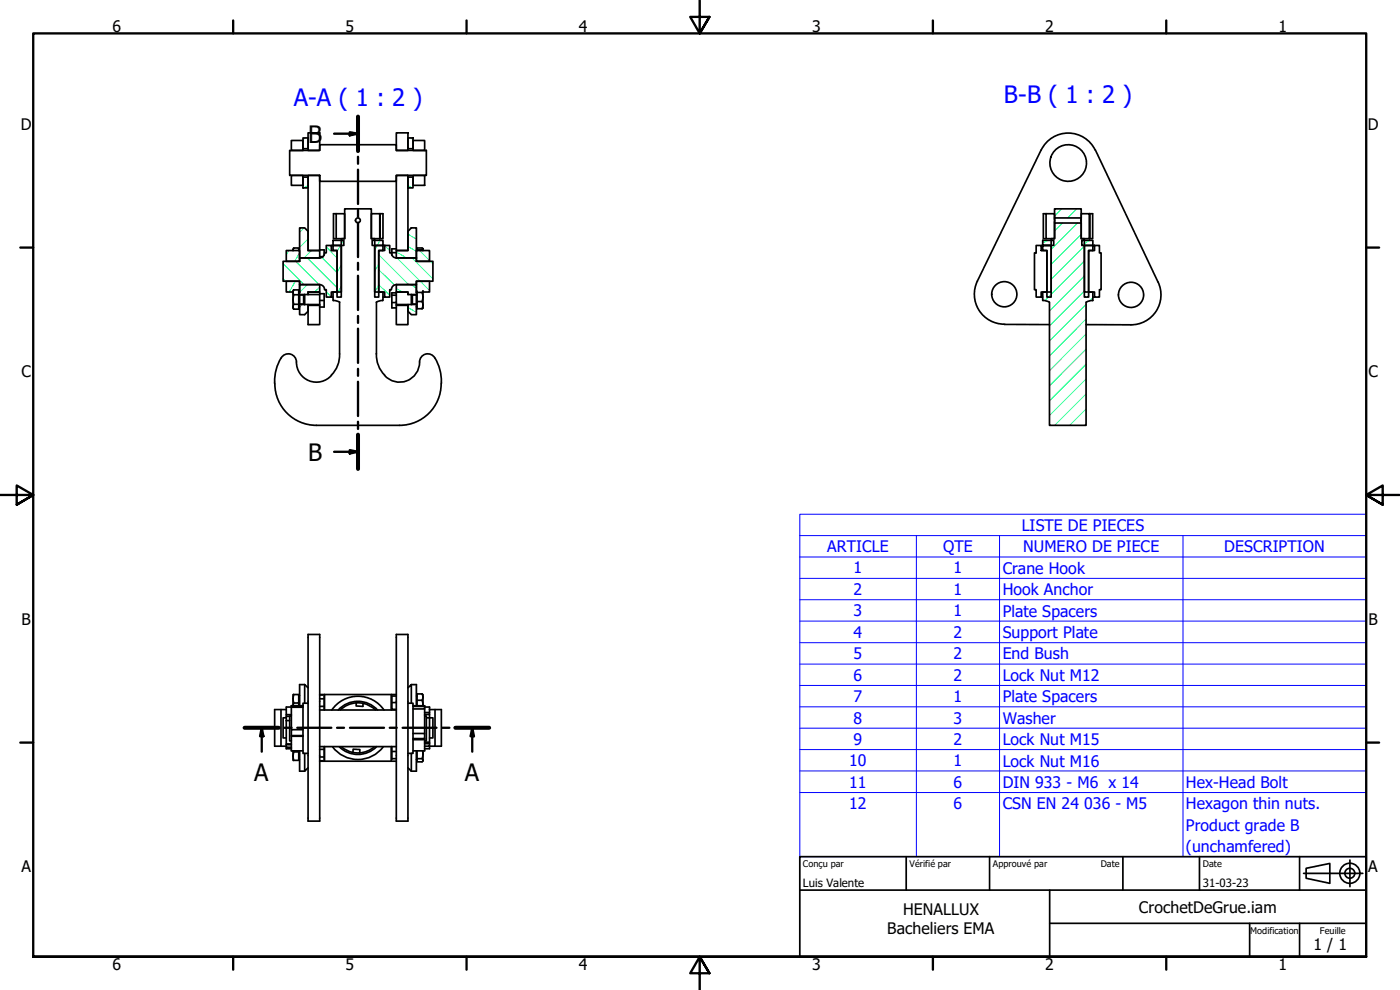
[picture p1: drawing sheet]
<svg xmlns="http://www.w3.org/2000/svg" width="420mm" height="297mm" viewBox="0 0 420 297" stroke-linecap="round" stroke-linejoin="round" font-family="sans-serif">
<!-- layer: Hatch (ISO) -->
<g fill="none" stroke="#00ff80" stroke-width=".3">
<path d="M91.7 41.4l-.8 .4M92.4 44.6h.1M92.5 55.6l-1.4 .8M122.4 44.6h.1M122.4 55.6l1.4 .8M123.2 41.4l.8 .4M85 79.1l6.2 6.3M86.7 75.2l-.8 1.2M88.7 78.4l7.1 7M89.9 75.8l-1.4 2.6M91.2 68.4l-1.3 1.3M92.2 77.4l9 8.9"/>
<path d="M92.5 71.7l-2.6 2.5M93.5 75.2l-2.3 2.2M95.9 77.1l-.2 .3M96.5 77.2l4.7 4.6M97.9 74.1l3.3 3.3M102.4 79.6l-1.2 2.2M103.1 72.1l-1.9 3.3M113.7 76.4l9 9M113.7 79.2l-1.2 2.1M114 72.1l-1.5 2.9M115.4 73.6l1.6 1.6M118.9 75.6l3.1 1.8"/>
<path d="M119.2 77.4l9.7 9.8M122.4 74l2.6 1.4M122.4 70.3l2.6 1.4M123.6 77.4l6.3 6.3M125.9 75.2l3 3M129.2 78.4l.7 .8M314.4 72.1l-1.5 .8M318.6 62.7l-2.1 2.2M318.9 66.9l-2.4 2.4M323.2 62.7l-2.8 2.7M323.4 66.9l-7.9 8M324.5 70.3l-9 9"/>
<path d="M325.4 78.3l-11.8 11.9M325.4 73.8l-9.9 10M327.1 72.1l-2.4 1.4M85 83.6l.7 .8M88.6 84.4l-1.8 3.2M90.7 91.4l-.8 .7M92.2 85.4l-2.3 2.3M95.9 86.2l-1.5 1.4M97.9 87.6l1.5 1.5M102.4 85.9l-1.2 2.2M113.7 85.4l3.3 3.2M113.7 80.9l4.7 4.6"/>
<path d="M113.7 85.5l-1.2 2.2M118.9 86.6l1.9 1M122.4 92.3l2.6 1.4M123.2 85.4l1.8 1M325.4 87.3l-10.4 10.5M325.4 82.8l-10.4 10.5M325.9 95.7l-10.9 11.1M325.9 91.3l-10.9 11M328 89.3l-1 1M325.9 118.2l-9.4 9.4M325.9 113.7l-10.9 11M325.9 109.3l-10.9 11"/>
<path d="M325.9 104.8l-10.9 10.9M325.9 100.3l-10.9 10.9M325.9 127.2l-.4 .4M325.9 122.7l-4.8 4.9"/>
</g>
<!-- layer: Visible (ISO) -->
<g fill="none" stroke="#000" stroke-width=".51">
<path d="M92.5 39.9h3.4v5.2h-3.4zM118.9 39.9h3.5v5.2h-3.5zM86.9 45.1h9v-1.7h23v1.7h9.1v7.5h-9.1v1.8h-23v-1.8h-9zM87.4 42.1h3.5v3h-3.5zM87.4 52.6h3.5v3h-3.5zM90.9 53.1h1.6v3.3h-1.6zM90.9 41.4h1.6v3.2h-1.6zM92.5 52.6h3.4v22.6h-3.4zM118.9 52.6h3.5v22.6h-3.5zM122.4 53.1h1.6v3.3h-1.6zM122.4 41.4h1.6v3.2h-1.6zM124 42.1h3.4v3h-3.4z"/>
<path d="M124 52.6h3.4v3h-3.4zM312.5 44.9l-19.2 39.5M312.5 45a9 9 0 0 1 8.1-5.1 9 9 0 0 1 8.1 5.2M328.7 45l18.9 39.6a9 9 0 0 1-8.2 12.9l-13.5-.1M85.9 75.2h4v3.2h-4zM88.1 74.4l-.2 .8 .2-.8h1.6v.8M89.9 68.4h1.5l1.1 1v5.8h3.4v2.2h-6zM95.9 77.4h-6v1h-4.9v6h4.9v1h6M95.9 75h1.4v1.6M95.9 77h1.1M97.4 75.9h.5v-2.3h1.5v1.6h1.8v12.4h-1.8v1.5h-1.5v-2.2h-.5a1.49 1.49 0 0 0-1.5-1.5M97.4 75.9a1.49 1.49 0 0 1-1.5 1.5"/>
<path d="M99.4 73.6h.5M99.9 73.6h2.5v15.5h-1.2v-13.9h-1.3zM99.9 72.1h3.3v1.5h-3.3zM100.9 64.1h2.5v7.5h-2.5zM100.9 64.1h-.8v7.5h.8M111.4 64.1h2.6v7.5h.9v-7.5h-.9v7.5h-2.6zM111.7 72.1h3.2v1.5h-3.2zM112.5 73.6h2.4v1.6h-1.2v13.9h-1.2zM114.9 73.6h.5M115.4 73.6v1.6h-1.7v12.4h1.7v1.5h1.6v-2.2h.4M115.4 73.6h1.6v2.3h.4M117.5 75.9a1.49 1.49 0 0 0 1.5 1.5"/>
<path d="M117.6 75.8h1.3M118.9 77.4h6.1v1h4.9v6h-4.9v1h-6.1M118.9 74.7h-1.3v1.9M122.4 69.4l1-1h1.6v9h-6.1v-2.2h3.5zM125 75.2h3.9v3.2h-3.9zM125 75h1.7M126.7 75v.2M126.9 74.7l-.2 .3M126.9 74.7l-.2-.3h-1.5v.8M126.9 74.6v.1M126.9 74.7v.5M311 73.6h1.5v1.6h1.7v12.4h-1.7v1.5h-1.5v-2.2h-.5v-11h.5z"/>
<path d="M311 75.8l-.1 .1M312.5 73.6h.4M312.9 72.1v1.5h2.6v15.5h-1.3v-13.9h-1.3v-1.6h3.3v-1.5zM313.9 64.1h2.6v7.5h-2.6zM313.9 64.1h-.8v7.5h.8M316.5 62.7h8v2.7h-8zM316.5 65.4v1.5M324.5 65.4v1.5M324.7 72.1h3.3v1.5h-3.3zM326.7 75.2h1.8v-1.6h1.4v2.3h.6v11h-.6v2.2h-1.4v-1.5h-1.8zM327 64.1v7.5h-2.5v-7.5h2.5v7.5M327 64.1h.9v7.5h-.9"/>
<path d="M328 73.6h-2.6v15.5h1.3v-13.9h1.3v-1.6h.5M87.9 87.6h-2v-3.2h4v3.2h-.2M88.1 87l-.2 .7 .2 .7M88.1 88.4l-.2 1.5 .2 2.9M88.1 87h1.6v1.4h-1.6M88.1 87l-.2 .4v5l.2 .4M88.1 91.3h1.6M89.7 88.4v4.4h-1.6M89.7 92.1h.2M89.7 87.7h.2M89.9 87.7v-2.3h6v2.2h-3.4v.8v-.8h3.4v.5M89.9 87.7v4.4"/>
<path d="M89.9 91.4h6M89.9 88.4h6M89.9 91.2h1.2M89.9 88.5h1.2M91.1 88.5l.3-.1v3l-.3-.2M91.1 88.5v2.7M92.5 91.4v2l-1.1 1h-1.5v-2.3M95.9 91.6h-3.4v5.8h3.4v-5.3M95.9 88.1h1.4v4h-1.4M95.9 88.1v4M95.9 90.2h1.4M99.4 89.1h.5"/>
<path d="M101.9 90.7v15.4a8.6 8.6 0 0 1-2.5 6.5M101.9 90.7l-2-.5v-2.6h2.5v-16h1v-8.9h8v8.9h1.1v16h2.4v2.6l-1.9 .5M113 90.7l-.1 15.5M114.9 89.1h.5M117.6 88.6h1.3M118.9 91.6h3.5v5.8h-3.5v-5M118.9 87.9h-1.3v4.5h1.3M118.9 90.8v1.6M118.9 91.4h3.5M119 85.4a1.49 1.49 0 0 0-1.5 1.5M122.4 88.4v-.8h-3.5v3.2h-1.3M123.8 88.5l-.4-.1v3l.4-.2"/>
<path d="M123.8 88.5v2.7M123.8 91.2h1.2M123.8 88.5h1.2M125 91.4h-2.6v2l1 1h1.6v-2.3M125 87.7v-2.3h-6.1v2.2h3.5v.8h2.6M125 87.7v4.4M125 92.1h.2M125 87.7h1.7M125.2 87.6h-.2v-3.2h3.9v3.2h-2M125.2 87.4v3.1M126.7 90.5a2.42 2.42 0 0 1 0 2.1M126.7 90.5a3.8 3.8 0 0 0 0-2.8l.2-.3v5l-.2 .2"/>
<path d="M126.7 90.5h-1.5v2.1h1.5M126.9 87.4h.1M293.3 84.4a9 9 0 0 0 8.1 12.9M301.4 97.3l13.6 .1M312.5 89.1h.4M314.9 90.7l-2-.5v-2.6h2.6v-16h1v-4.7h8v4.7h.9v16h2.6v2.6l-2 .5M315 90.7v36.9h10.9v-36.9M328 89.1h.5M82.5 115.1a12.5 12.5 0 0 0 12.5 12.5M99.5 112.6a6.1 6.1 0 0 1-7 1.6 6.1 6.1 0 0 1-3.6-6.1 2.56 2.56 0 0 0-2.5-1.9 2.56 2.56 0 0 0-2.5 2 13.6 13.6 0 0 0-1.5 6.9M113 106.2a8.5 8.5 0 0 0 2.5 6.4M115.4 112.6a6.1 6.1 0 0 0 6.9 1.6 6.1 6.1 0 0 0 3.7-6.1 2.56 2.56 0 0 1 2.5-1.9 2.56 2.56 0 0 1 2.5 2 13.6 13.6 0 0 1 1.5 6.9"/>
<path d="M132.4 115.1a12.5 12.5 0 0 1-12.5 12.5M94.9 127.6h25.1M92.5 190.4h3.4v56h-3.4zM118.9 190.4h3.5v56h-3.5zM84.3 212.9v11h-1.9v-11h3.5M85.9 215.4h-.9v6h.9M85.9 216.2h1M85.9 216.2v7.1M86.9 214.9h-1v1.3M87.4 214.4h-1.5v.5M87.4 214.8h-.5v7.5h.5M87.4 211.8h3.5h-3.5v.4h3.5"/>
<path d="M87.4 212.1h-1.5v2.3M87.4 212.2v6.7M87.9 209.7l.2 1.2M87.9 209.7v2.1l.2-.9M88.1 208.4h-.2v1.3M88.1 208.4l-.2 1.3M88.1 208.4h1.6v2.5h-1.6M89.7 210.9v.9M89.7 208.7h.2M90.9 218.9h-3.5v1.8h3.5M91.4 205.4h-1.5v6.4M91.4 205.4v5.6"/>
<path d="M91.4 205.4l1.1 1M92.5 211h-1.6v15h1.6M95.9 208.4h23M95.9 213h23M95.9 211.9h1.4M95.9 208.5h1.1M95.9 209.7h1.4M97.3 208.8v4.1M97.4 208.4v4.6M99.6 213a9.5 9.5 0 0 1 15.7 0M106.9 210.9a7.5 7.5 0 0 0-4.8 2.1M106.9 210.9l2 .1"/>
<path d="M106.9 210.9v.9l2 .1 .1-.8M108.9 211l2.3 .9 1.5 1.1M113.3 213.1a8 8 0 0 0-11.8 0M117.4 208.4v4.6M117.6 210.8h1.3M118.9 208.8h-1.3v4h1.3M122.4 206.4l1-1v5.6M122.4 211h1.6v15h-1.6M123.4 205.4h1.6v6.4M124 211.9h3.4v.8h-3.4M124 211.8h3.4v.1M125 208.8h.2"/>
<path d="M125.2 210.1h1.5M126.7 208.2l.2 1M126.7 208.2l.2 .3v.7M126.7 208.2h-1.5v3.6M126.9 211.5v.3v-.3M126.9 209.2l-.2 .9 .2 1.4M126.9 209.2v2.3M127.4 214.4h1.5v1M127.4 213.8h1.5v.6M127.4 214.8h.6v7.5h-.6M127.4 212.1h1.5v1.7M127.4 212.7v7.4"/>
<path d="M128 215.4h.9M128.9 212.9h3.6v11h-1.9M128.9 215.4h1v6h-1M128.9 215.4v7.3M130.6 212.9v11h-1.7v.7h-1.5M84.3 223.9h1.6M85.9 223.4v.8h1.5M85.9 224.2v.4h1.5M87.4 223.3h-1.5v.1h1.5M87.4 220.7v.2h3.5M87.4 220.9v4.4h3.5M87.9 226.9l.2 1.2"/>
<path d="M87.9 226.9v1.2h.2M87.9 225.3v1.6M88.1 225.3v.3M88.1 225.6l-.2 1.3M89.7 225.3v.3h-1.6M89.7 225.6v2.5h-1.6M89.7 227.8h.2M89.9 225.3v6.1h1.5M91.4 226v5.4l1.1-1M95.9 224h23M95.9 228.3h1M95.9 227.1h1.4"/>
<path d="M95.9 224.8h1.4M97.3 224v4M97.4 224v4.4h-1.5M97.4 228.4h21.5M99.8 224a9.5 9.5 0 0 0 15.2 0M101.8 224a8 8 0 0 0 11.3 0M102.5 224.1a7.5 7.5 0 0 0 9.9 0M105.9 225.7l.1-.9 2 .1-.1 1M117.4 224v4.4M117.6 224v3.9M117.6 227.6h1.3M117.6 225.5h1.3"/>
<path d="M122.4 230.4l1 1M123.4 226v5.4M124 220.1h3.4v1.5h-3.4M125 225.3v6.1h-1.6M125 227.9h.2M125.2 225.3v3.3h1.5a.57 .57 0 0 0 0-1l.2-1.4-.1-.9M125.2 227.6h1.5M126.9 225.3v3.1M127.4 222.7h1.5v.4h-1.5M127.4 221.6v.3h-3.4M127.4 221.9v3.4h-3.4M128.9 223.1v.8h-1.5"/>
<circle cx="320.6" cy="48.9" r="5.5"/>
<circle cx="107.4" cy="66.1" r=".73"/>
<circle cx="301.4" cy="88.3" r="3.8"/>
<circle cx="339.4" cy="88.5" r="3.8"/>
</g>
<circle cx="87.4" cy="211.8" r=".25" fill="#000"/>
<!-- layer: Section Line (ISO) -->
<g fill="none" stroke="#000" stroke-width=".7">
<path d="M105 39.7l2.4 .4-2.4 .5zM107.4 35v10.3M100.3 40.1h7.1M107.4 47v2.1M107.4 50.9v10.3M107.4 63v2.1M107.4 66.8v10.3M107.4 78.9v2M107.4 82.7v10.3M107.4 94.8v2.1M107.4 98.6v10.3M107.4 110.7v2.1"/>
<path d="M107.4 114.5v10.3M100.3 135.6h7.1M105 135.1l2.4 .5-2.4 .5zM107.4 126.5v2.2M107.4 130.4v10.3M73.4 218.4h10.2M78.5 218.4l.6 2.5h-1.1zM78.5 218.4v7.1M85.4 218.4h2.1M89.2 218.4h10.2M101.2 218.4h2.1M105 218.4h10.3"/>
<path d="M117 218.4h2.1M120.8 218.4h10.2M132.8 218.4h2.1M136.7 218.4h10.1M141.7 218.4l.5 2.5h-1zM141.7 218.4v7.1"/>
</g>
<path d="M107.4 35v10.3M107.4 130.4v10.3M73.4 218.4h10.2M136.7 218.4h10.1" fill="none" stroke="#000" stroke-width="1.2"/>
<g fill="#000">
<path d="M105 39.7l2.4 .4-2.4 .5z" fill-rule="evenodd"/>
<path d="M105 135.1l2.4 .5-2.4 .5z" fill-rule="evenodd"/>
<path d="M78.5 218.4l.6 2.5h-1.1z" fill-rule="evenodd"/>
<path d="M141.7 218.4l.5 2.5h-1z" fill-rule="evenodd"/>
</g>
<!-- layer: Symbol (ISO) -->
<g fill="none" stroke="#00f" stroke-width=".3">
<path d="M240 160.7v-6.4h170v6.4M240 160.7h170v6.4M240 160.7v96.3h170v-89.9M240 167.1h170M240 173.5h170M240 179.9h170M275 160.7v96.3M300 160.7v96.3M355 160.7v96.3M240 186.4h170M240 192.8h170M240 199.2h170"/>
<path d="M240 205.7h170M240 212.1h170M240 218.5h170M240 224.9h170M240 231.3h170M240 237.8h170"/>
</g>
<!-- layer: Border (ISO) -->
<g fill="none" stroke="#000" stroke-width=".7">
<path d="M70 6.1v3.9M140 6.1v3.9M210 0v10l-2.9-4.9h5.8l-2.9 4.9 2.9-4.9M280 6.1v3.9M350 6.1v3.9M6.1 74.3h3.9M410 74.3h3.9M0 148.5h10l-5-2.8v5.7l5-2.9-5 2.9M420 148.5h-10l5-2.8v5.7l-5-2.9 5 2.9M6.1 222.8h3.9M410 222.8h3.9M10 287.1v-277.1h400v277.1h-400h400"/>
<path d="M70 287.1v3.8M140 287.1v3.8M212.9 292l-2.9-4.9 2.9 4.9h-5.8l2.9-4.9v9.9M280 287.1v3.8M350 287.1v3.8"/>
</g>
<!-- layer: Title (ISO) -->
<g fill="none" stroke="#000" stroke-width=".51">
<path d="M240 257h170v30.1h-170zM272 257v10.1M297 257v10.1M337 257v10.1M360 257v10.1M390 257v10.1M405.1 258v8.1M240 267.1h170M315 277h95M315 267.1v20M375 277v10.1M390 277v10.1"/>
<path d="M391.2 262.1h17.8M392 260.5l7.1-1.4v5.9l-7.1-1.5z"/>
<circle cx="405.1" cy="262" r="3"/>
<circle cx="405.1" cy="262" r="1.49"/>
</g>
<g font-size="7.2" fill="#00f">
<text x="88.2" y="31.7">A-A ( 1 : 2 )</text>
<text x="301.3" y="30.9">B-B ( 1 : 2 )</text>
</g>
<g font-size="7.2">
<text x="92.5" y="42.8">B</text>
<text x="92.5" y="138.2">B</text>
<text x="76.3" y="234.3">A</text>
<text x="139.5" y="234.3">A</text>
</g>
<g font-size="4.8">
<text x="33.7" y="9.6">6</text>
<text x="103.7" y="9.6">5</text>
<text x="173.7" y="9.6">4</text>
<text x="243.7" y="9.6">3</text>
<text x="313.7" y="9.6">2</text>
<text x="383.7" y="9.6">1</text>
<text x="6.2" y="38.9">D</text>
<text x="410.5" y="38.9">D</text>
<text x="6.4" y="113.1">C</text>
<text x="410.7" y="113.1">C</text>
<text x="6.4" y="187.4">B</text>
<text x="410.7" y="187.4">B</text>
<text x="6.4" y="261.7">A</text>
<text x="410.7" y="261.7">A</text>
<text x="271" y="274.6">HENALLUX</text>
<text x="341.8" y="273.9">CrochetDeGrue.iam</text>
<text x="266.3" y="280.3">Bacheliers EMA</text>
<text x="394.2" y="285">1 / 1</text>
<text x="33.7" y="290.9">6</text>
<text x="103.7" y="290.9">5</text>
<text x="173.7" y="290.9">4</text>
<text x="243.7" y="290.9">3</text>
<text x="313.7" y="290.9">2</text>
<text x="383.7" y="290.9">1</text>
</g>
<g font-size="4.8" fill="#00f">
<text x="306.6" y="159.2">LISTE DE PIECES</text>
<text x="248.3" y="165.7">ARTICLE</text>
<text x="283" y="165.7">QTE</text>
<text x="307.1" y="165.7">NUMERO DE PIECE</text>
<text x="367.4" y="165.7">DESCRIPTION</text>
<text x="256.2" y="172.1">1</text>
<text x="286.2" y="172.1">1</text>
<text x="300.9" y="172.1">Crane Hook</text>
<text x="256.2" y="178.5">2</text>
<text x="286.2" y="178.5">1</text>
<text x="300.9" y="178.5">Hook Anchor</text>
<text x="256.2" y="185">3</text>
<text x="286.2" y="184.9">1</text>
<text x="300.9" y="185">Plate Spacers</text>
<text x="256.2" y="191.4">4</text>
<text x="286.2" y="191.4">2</text>
<text x="300.9" y="191.4">Support Plate</text>
<text x="256.2" y="197.8">5</text>
<text x="286.2" y="197.8">2</text>
<text x="300.9" y="197.9">End Bush</text>
<text x="256.2" y="204.2">6</text>
<text x="286.2" y="204.2">2</text>
<text x="300.9" y="204.3">Lock Nut M12</text>
<text x="256.2" y="210.6">7</text>
<text x="286.2" y="210.6">1</text>
<text x="300.9" y="210.7">Plate Spacers</text>
<text x="256.2" y="217.1">8</text>
<text x="286.2" y="217.1">3</text>
<text x="300.9" y="217.1">Washer</text>
<text x="256.2" y="223.5">9</text>
<text x="286.2" y="223.5">2</text>
<text x="300.9" y="223.6">Lock Nut M15</text>
<text x="254.9" y="229.9">10</text>
<text x="286.2" y="229.9">1</text>
<text x="300.9" y="230">Lock Nut M16</text>
<text x="254.9" y="236.3">11</text>
<text x="286.2" y="236.3">6</text>
<text x="300.9" y="236.3">DIN 933 - M6 x 14</text>
<text x="355.9" y="236.4">Hex-Head Bolt</text>
<text x="254.9" y="242.7">12</text>
<text x="286.2" y="242.7">6</text>
<text x="300.9" y="242.7">CSN EN 24</text>
<text x="325.4" y="242.7">036 - M5</text>
<text x="355.9" y="242.8">Hexagon thin nuts.</text>
<text x="355.9" y="249.2">Product grade B</text>
<text x="355.9" y="255.6">(unchamfered)</text>
</g>
<g font-size="3.4">
<text x="241" y="266">Luis Valente</text>
<text x="361" y="266">31-03-23</text>
</g>
<g font-size="2.7">
<text x="241" y="260.1">Conçu par</text>
<text x="273" y="260.3">Vérifié par</text>
<text x="298" y="260.3">Approuvé par</text>
<text x="330.3" y="260">Date</text>
<text x="361" y="260">Date</text>
<text x="375.2" y="280.1">Modification</text>
<text x="396.1" y="280.1">Feuille</text>
</g>
</svg>
